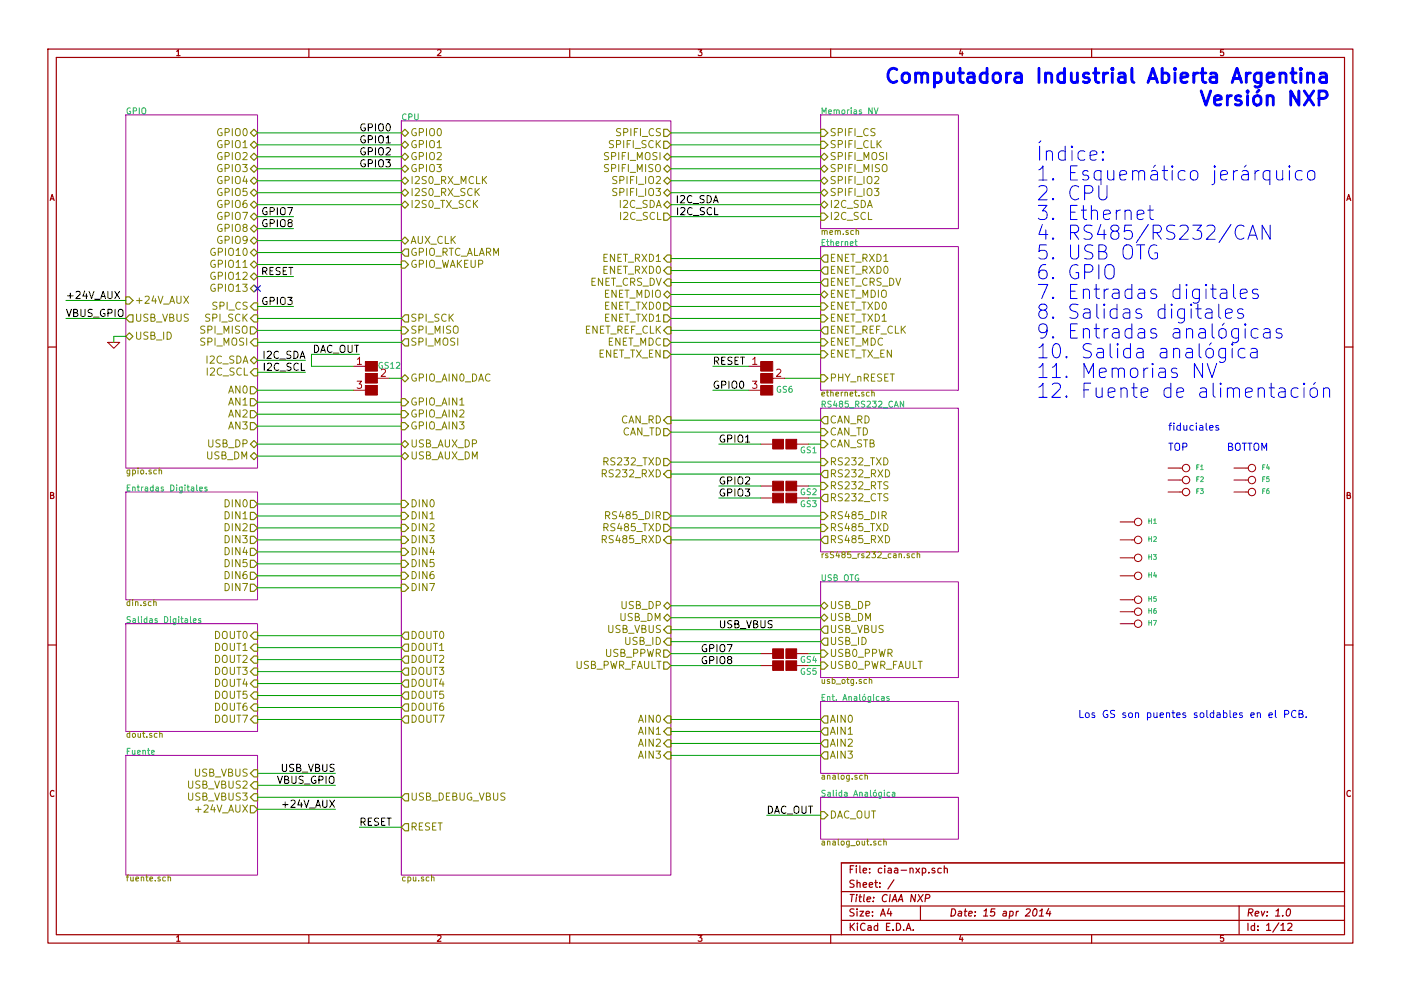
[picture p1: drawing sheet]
<svg xmlns="http://www.w3.org/2000/svg" width="297mm" height="210mm" viewBox="0 0 297 210" stroke-linecap="round" stroke-linejoin="round" font-family="sans-serif">
<g fill="none" stroke="#a00000" stroke-width=".25">
<path d="M10.2 10.4h276.6v189.7h-276.6zM11.9 12.2h273.2v186.1h-273.2zM65.5 10.4v1.8M120.8 10.4v1.8M176.1 10.4v1.8M231.4 10.4v1.8M10.2 73.6h1.7M285.1 73.6h1.7M10.2 136.8h1.7M285.1 136.8h1.7M65.5 198.3v1.8M120.8 198.3v1.8"/>
<path d="M176.1 198.3v1.8M178.4 189.2h106.7M178.4 195.3h106.7M178.4 192.2h106.7M188.5 192.8l-.4 1h1M188.8 193.3v1.1M189.5 186.7l-1.3 1.9M192.1 197.4l.5-1.5 .5 1.5M192.3 197h.7M193.6 197.3v.1M195.1 192.2v3.1M196.2 190.6l.8-.1 .1-.2v-.4l-.2-.1h-.6l-.2 1.5"/>
<path d="M198.2 184.3l-.4-.1-.2 .2 .1 .2 .5 .2v.3h-.6M199.6 184.3l-.5-.1-.3 .3 .1 .6 .2 .1 .5-.1M200.2 184.3h.1a.36 .36 0 0 1 .6 .1v.8M200.2 183.7v1.5M219.2 193l.2-.2a.78 .78 0 0 1 .6 .7 .78 .78 0 0 1-.4 .7l-.3 .2-.3-.3v-.7zM220.3 194.4h.9M220.4 193.3l.6-.5-.2 1.6M222.4 192.8l-.6 1h1M222.6 193.3l-.1 1.1M231.4 198.3v1.8M262.7 192.2v6.1M271.6 196.3l.4-.4v1.5"/>
<path d="M271.6 197.4h.9M272.9 193l.3-.2a.78 .78 0 0 1 .5 .7 .78 .78 0 0 1-.3 .7l-.4 .2-.3-.3v-.7zM273 196l.6-.1 .3 .4-.9 1.1h.9M285.1 183.1h-106.7v15.2"/>
</g>
<path d="M26.7 24.4h27.9v74.9h-27.9zM85.1 25.6h57.1v160.1h-57.1zM174 24.4h29.2v24.1h-29.2zM174 52.3h29.2v30.5h-29.2zM174 86.6h29.2v30.5h-29.2zM26.7 104.4h27.9v22.8h-27.9zM26.7 132.3h27.9v22.9h-27.9zM174 123.4h29.2v20.4h-29.2zM174 148.8h29.2v15.3h-29.2zM26.7 160.3h27.9v25.4h-27.9zM174 169.2h29.2v8.8h-29.2z" fill="none" stroke="#a000a0" stroke-width=".21"/>
<g fill="none" stroke="#808000" stroke-width=".21">
<path d="M181.5 49h.5v.8M39 62.8l1 1.6M40 62.8l-1 1.6M33.7 99.8h.5l.1 .8M184.3 83.3l-.4-.1-.2 .2 .1 .6h.5M184.8 83.3h.5l.1 .7M184.8 82.8v1.2M128.4 109.4l.7-.1 .2-.2-.1-.4-.2-.1h-.6v1.5M187 109.4l.8-.1 .1-.2-.1-.4-.2-.1h-.6v1.5M187.4 109.4l.5 .7M192.8 117.5h-.3l-.2 .2 .1 .2 .4 .1v.3h-.5M193.9 117.5h-.4l-.2 .2 .1 .6h.5"/>
<path d="M194.5 117.6l.4-.1 .1 .8M194.5 117.1v1.2M32.6 127.8l.5-.1v.8M33.9 155.7l.4-.1 .1 .8M184.3 144.3l.5-.1v.8M184.3 143.7v1.3M183.4 164.6l.5-.1v.8M183.4 164.1v1.2M186.8 178.5h-.3l-.3 .2 .1 .5h.5M187.4 178.6l.5-.1v.8M187.4 178v1.3M35.6 186.2l.5-.1 .1 .8"/>
<path d="M35.6 185.6v1.3M91.5 186.2l.5-.1v.8"/>
</g>
<g fill="none" stroke="#808000" stroke-width=".25">
<path d="M53.1 28.2l.7-.8 .8 .8-.8 .8zM53.1 30.7l.7-.7 .8 .7-.8 .8zM53.8 32.5l.8 .8-.8 .7-.7-.7zM53.8 37.6l.8 .7-.8 .8-.7-.8zM53.8 35l.8 .8-.8 .8-.7-.8zM85.1 28.2l.8-.8 .7 .8-.7 .8zM85.1 30.7l.8-.7 .7 .7-.7 .8zM85.9 32.5l.7 .8-.7 .7-.8-.7zM85.9 35l.7 .8-.7 .8-.8-.8zM85.9 37.6l.7 .7-.7 .8-.8-.8zM140.7 27.4h.8l.7 .8-.7 .8h-.8zM140.7 30h.8l.7 .7-.7 .8h-.8z"/>
<path d="M141.5 32.5l.7 .8-.7 .7-.8-.7zM141.5 35l.7 .8-.7 .8-.8-.8zM141.5 37.6l.7 .7-.7 .8-.8-.8zM174 27.4h.8l.7 .8-.7 .8h-.8zM174 30h.8l.7 .7-.7 .8h-.8zM174 38.3l.8-.7 .7 .7-.7 .8zM174 33.3l.8-.8 .7 .8-.7 .7zM174 35.8l.8-.8 .7 .8-.7 .8zM53.1 48.5l.7-.8 .8 .8-.8 .8zM53.1 46l.7-.8 .8 .8-.8 .7zM53.1 51l.7-.7 .8 .7-.8 .8zM53.8 52.8l.8 .8-.8 .8-.7-.8z"/>
<path d="M53.8 57.9l.8 .8-.8 .7-.7-.7zM53.8 40.1l.8 .8-.8 .8-.7-.8zM53.8 55.4l.8 .7-.8 .8-.7-.8zM53.8 42.7l.8 .7-.8 .8-.7-.8zM85.1 55.4h.8l.7 .7-.7 .8h-.8zM85.1 51l.8-.7 .7 .7-.7 .8zM85.1 43.4l.8-.7 .7 .7-.7 .8zM85.9 52.8h.7v1.6h-.7l-.8-.8zM85.9 40.1l.7 .8-.7 .8-.8-.8zM140.7 45.2h.8l.7 .8-.7 .7h-.8zM141.5 54.1h.7v1.5h-.7l-.8-.7zM141.5 56.6h.7v1.6h-.7l-.8-.8z"/>
<path d="M141.5 59.2h.7v1.5h-.7l-.8-.8zM141.5 42.7l.7 .7-.7 .8-.8-.8zM141.5 40.1l.7 .8-.7 .8-.8-.8zM174 57.4l.8-.8h.7v1.6h-.7zM174 59.9l.8-.7h.7v1.5h-.7zM174 45.2h.8l.7 .8-.7 .7h-.8zM174 43.4l.8-.7 .7 .7-.7 .8zM174 40.9l.8-.8 .7 .8-.7 .8zM174.8 54.1h.7v1.5h-.7l-.8-.7zM26.7 71.4l.7-.8 .8 .8-.8 .7zM26.7 63h.7l.8 .7-.8 .8h-.7zM27.4 66.8h.8v1.5h-.8l-.7-.7z"/>
<path d="M53.1 69.3h.7l.8 .8-.8 .8h-.7zM53.8 60.4l.8 .8-.8 .8-.7-.8zM53.8 75.7l.8 .7-.8 .8-.7-.8zM53.8 78.2h.8v1.6h-.8l-.7-.8zM53.8 71.9h.8v1.5h-.8l-.7-.8zM53.8 66.8h.8v1.5h-.8l-.7-.7zM53.8 64.3h.8v1.5h-.8l-.7-.8zM85.1 69.3h.8l.7 .8-.7 .8h-.8zM85.9 66.8h.7v1.5h-.7l-.8-.7zM85.9 71.9h.7v1.5h-.7l-.8-.8zM140.7 74.4h.8l.7 .8-.7 .7h-.8zM140.7 62.5l.8-.8 .7 .8-.7 .7z"/>
<path d="M140.7 64.3h.8l.7 .7-.7 .8h-.8zM140.7 66.8h.8l.7 .8-.7 .7h-.8zM140.7 71.9h.8l.7 .7-.7 .8h-.8zM141.5 69.3h.7v1.6h-.7l-.8-.8zM174 64.3h.8l.7 .7-.7 .8h-.8zM174 66.8h.8l.7 .8-.7 .7h-.8zM174 71.9h.8l.7 .7-.7 .8h-.8zM174 74.4h.8l.7 .8-.7 .7h-.8zM174 79.5h.8l.7 .8-.7 .7h-.8zM174 62.5l.8-.8 .7 .8-.7 .7zM174.8 69.3h.7v1.6h-.7l-.8-.8zM53.1 94.2l.7-.7 .8 .7-.8 .8z"/>
<path d="M53.1 96.8l.7-.8 .8 .8-.8 .7zM53.1 82h.7l.8 .8-.8 .8h-.7zM53.1 84.6h.7l.8 .7-.8 .8h-.7zM53.1 87.1h.7l.8 .8-.8 .7h-.7zM53.1 89.7h.7l.8 .7-.8 .8h-.7zM85.1 94.2l.8-.7 .7 .7-.7 .8zM85.1 96.8l.8-.8 .7 .8-.7 .7zM85.1 80.3l.8-.8 .7 .8-.7 .7zM85.1 84.6h.8l.7 .7-.7 .8h-.8zM85.1 87.1h.8l.7 .8-.7 .7h-.8zM85.1 89.7h.8l.7 .7-.7 .8h-.8zM140.7 90.9h.8l.7 .8-.7 .8h-.8z"/>
<path d="M140.7 97.3h.8l.7 .7-.7 .8h-.8zM141.5 88.4h.7v1.5h-.7l-.8-.8zM141.5 99.8h.7v1.5h-.7l-.8-.7zM174 97.3h.8l.7 .7-.7 .8h-.8zM174 90.9h.8l.7 .8-.7 .8h-.8zM174 93.5h.8l.7 .7-.7 .8h-.8zM174.8 99.8h.7v1.5h-.7l-.8-.7zM174.8 88.4h.7v1.5h-.7l-.8-.8zM53.1 106.2h.7l.8 .7-.8 .8h-.7zM53.1 108.7h.7l.8 .8-.8 .7h-.7zM53.1 111.2h.7l.8 .8-.8 .8h-.7zM53.1 113.8h.7l.8 .7-.8 .8h-.7z"/>
<path d="M53.1 116.3h.7l.8 .8-.8 .8h-.7zM53.1 118.9h.7l.8 .7-.8 .8h-.7zM85.1 106.2h.8l.7 .7-.7 .8h-.8zM85.1 108.7h.8l.7 .8-.7 .7h-.8zM85.1 111.2h.8l.7 .8-.7 .8h-.8zM85.1 113.8h.8l.7 .7-.7 .8h-.8zM85.1 116.3h.8l.7 .8-.7 .8h-.8zM85.1 118.9h.8l.7 .7-.7 .8h-.8zM140.7 108.7h.8l.7 .8-.7 .7h-.8zM140.7 111.2h.8l.7 .8-.7 .8h-.8zM141.5 113.8h.7v1.5h-.7l-.8-.8zM174 114.5l.8-.7h.7v1.5h-.7z"/>
<path d="M174 108.7h.8l.7 .8-.7 .7h-.8zM174 111.2h.8l.7 .8-.7 .8h-.8zM174 102.4h.8l.7 .7-.7 .8h-.8zM174.8 104.9h.7v1.5h-.7l-.8-.7zM53.1 121.4h.7l.8 .8-.8 .7h-.7zM53.1 123.9h.7l.8 .8-.8 .8h-.7zM53.8 136.6h.8v1.6h-.8l-.7-.8zM53.8 134.1h.8v1.5h-.8l-.7-.7zM53.8 139.2h.8v1.5h-.8l-.7-.8zM85.1 123.9h.8l.7 .8-.7 .8h-.8zM85.1 121.4h.8l.7 .8-.7 .7h-.8zM85.9 134.1h.7v1.5h-.7l-.8-.7z"/>
<path d="M85.9 136.6h.7v1.6h-.7l-.8-.8zM85.9 139.2h.7v1.5h-.7l-.8-.8zM140.7 128.5l.8-.7 .7 .7-.7 .8zM140.7 137.9h.8l.7 .8-.7 .7h-.8zM141.5 130.3l.7 .8-.7 .7-.8-.7zM141.5 132.8h.7v1.6h-.7l-.8-.8zM141.5 135.4h.7v1.5h-.7l-.8-.8zM174 137.9h.8l.7 .8-.7 .7h-.8zM174 131.1l.8-.8 .7 .8-.7 .7zM174 128.5l.8-.7 .7 .7-.7 .8zM174.8 132.8h.7v1.6h-.7l-.8-.8zM174.8 135.4h.7v1.5h-.7l-.8-.8z"/>
<path d="M53.8 141.7h.8v1.6h-.8l-.7-.8zM53.8 144.3h.8v1.5h-.8l-.7-.8zM53.8 146.8h.8v1.5h-.8l-.7-.7zM53.8 149.3h.8v1.6h-.8l-.7-.8zM53.8 151.9h.8v1.5h-.8l-.7-.8zM85.9 151.9h.7v1.5h-.7l-.8-.8zM85.9 141.7h.7v1.6h-.7l-.8-.8zM85.9 144.3h.7v1.5h-.7l-.8-.8zM85.9 146.8h.7v1.5h-.7l-.8-.7zM85.9 149.3h.7v1.6h-.7l-.8-.8zM140.7 140.5h.8l.7 .7-.7 .8h-.8zM141.5 151.9h.7v1.5h-.7l-.8-.8z"/>
<path d="M141.5 154.4h.7v1.6h-.7l-.8-.8zM141.5 157h.7v1.5h-.7l-.8-.8zM141.5 159.5h.7v1.5h-.7l-.8-.7zM174 140.5h.8l.7 .7-.7 .8h-.8zM174 152.6l.8-.7h.7v1.5h-.7zM174.8 154.4h.7v1.6h-.7l-.8-.8zM174.8 157h.7v1.5h-.7l-.8-.8zM174.8 159.5h.7v1.5h-.7l-.8-.7zM53.1 170.9h.7l.8 .8-.8 .8h-.7zM53.8 163.3h.8v1.5h-.8l-.7-.7zM53.8 168.4h.8v1.5h-.8l-.7-.7zM53.8 165.9h.8v1.5h-.8l-.7-.8z"/>
<path d="M85.9 174.7h.7v1.6h-.7l-.8-.8zM85.9 168.4h.7v1.5h-.7l-.8-.7zM174 172.2h.8l.7 .8-.7 .7h-.8z"/>
</g>
<g fill="none" stroke="#00a0a0" stroke-width=".21">
<path d="M185.3 22.9l.5 1.2 .4-1.2M181.3 51.3h.4M181.4 50.8v1.1l.3 .2M191.6 85.1v1.3l-.7-1.3v1.3M41.7 102.9v1.1l.2 .2M42.3 103.8l.6-.2-.1-.2-.3-.1-.2 .2 .1 .6h.4M43.9 103.4l-.3-.1-.2 .2 .1 .2 .4 .1v.3h-.5M40.4 130.8v1.1l.2 .2M41 131.7l.6-.1-.1-.3h-.3l-.2 .1v.6h.5M42.6 131.3h-.3l-.2 .1v.2l.5 .1v.3h-.5M186.9 147.8h.5l.1 .8M187.5 148.1l-.6 .2v.3h.6"/>
<path d="M188.5 147.8h-.3l-.2 .1 .1 .2 .4 .2v.3h-.5M188.6 168.1h-.3l-.2 .2 .1 .6h.4M189.2 168.1h.5v.8M189.7 168.4l-.5 .2v.3h.5"/>
</g>
<g fill="none" stroke="#00a000" stroke-width=".21">
<path d="M54.6 38.3h30.5M54.6 35.8h30.5M54.6 33.3h30.5M54.6 30.7h30.5M54.6 28.2h30.5M142.2 38.3h31.8M142.2 35.8h31.8M142.2 33.3h31.8M142.2 30.7h31.8M142.2 28.2h31.8M54.6 43.4h30.5M54.6 40.9h30.5"/>
<path d="M54.6 51h30.5M54.6 46h7.6M54.6 58.7h7.6M54.6 53.6h30.5M54.6 56.1h30.5M54.6 48.5h7.6M142.2 54.9h31.8M142.2 57.4h31.8M142.2 59.9h31.8M142.2 43.4h31.8M142.2 40.9h31.8M142.2 46h31.8"/>
<path d="M14 67.6h12.7M14 63.7h12.7M26.7 71.4h-2.6v1.2M54.6 65h7.6M54.6 67.6h30.5M54.6 70.1h30.5M54.6 72.6h30.5M54.6 79h10.2M54.6 76.4h10.2M76.2 75.2h-10.2v2.5h8.9M142.2 75.2h31.8M142.2 62.5h31.8"/>
<path d="M142.2 65h31.8M142.2 67.6h31.8M142.2 70.1h31.8M142.2 72.6h31.8M151.1 77.7h7.6M54.6 87.9h30.5M54.6 85.3h30.5M54.6 96.8h30.5M54.6 94.2h30.5M54.6 90.4h30.5M54.6 82.8h20.3M82.5 80.3h2.6"/>
<path d="M142.2 89.1h31.8M142.2 91.7h31.8M142.2 98h31.8M151.1 82.8h7.6M152.4 94.2h8.9M166.4 80.3h7.6M171.4 94.2h2.6M54.6 109.5h30.5M54.6 112h30.5M54.6 114.5h30.5M54.6 106.9h30.5M54.6 117.1h30.5"/>
<path d="M54.6 119.6h30.5M142.2 100.6h31.8M142.2 109.5h31.8M142.2 112h31.8M142.2 114.5h31.8M152.4 103.1h8.9M152.4 105.7h8.9M171.4 103.1h2.6M171.4 105.7h2.6M54.6 122.2h30.5M54.6 124.7h30.5M54.6 134.9h30.5"/>
<path d="M54.6 137.4h30.5M54.6 139.9h30.5M142.2 128.5h31.8M142.2 131.1h31.8M142.2 133.6h31.8M142.2 136.1h31.8M142.2 138.7h19.1M171.4 138.7h2.6M54.6 152.6h30.5M54.6 142.5h30.5M54.6 145h30.5M54.6 147.6h30.5"/>
<path d="M54.6 150.1h30.5M142.2 152.6h31.8M142.2 155.2h31.8M142.2 157.7h31.8M142.2 141.2h19.1M171.4 141.2h2.6M54.6 164.1h16.5M54.6 166.6h16.5M54.6 169.2h30.5M54.6 171.7h16.5M76.2 175.5h8.9M142.2 160.3h31.8"/>
<path d="M162.6 173h11.4"/>
</g>
<g fill="#a00000" stroke="#a00000" stroke-width=".21">
<path d="M166.6 93.2h2.3v2h-2.3z"/>
<path d="M163.8 93.2h2.3v2h-2.3z"/>
<path d="M166.6 102.1h2.3v2h-2.3z"/>
<path d="M163.8 102.1h2.3v2h-2.3z"/>
<path d="M166.6 104.6h2.3v2.1h-2.3z"/>
<path d="M163.8 104.6h2.3v2.1h-2.3z"/>
<path d="M166.6 137.7h2.3v2h-2.3z"/>
<path d="M163.8 137.7h2.3v2h-2.3z"/>
<path d="M166.6 140.2h2.3v2h-2.3z"/>
<path d="M163.8 140.2h2.3v2h-2.3z"/>
<path d="M161.3 81.8h2.5v2h-2.5z"/>
<path d="M161.3 79.2h2.5v2.1h-2.5z"/>
<path d="M161.3 76.7h2.5v2h-2.5z"/>
<path d="M77.5 81.8h2.5v2h-2.5z"/>
<path d="M77.5 79.2h2.5v2.1h-2.5z"/>
<path d="M77.5 76.7h2.5v2h-2.5z"/>
</g>
<g fill="none" stroke="#a00000" stroke-width=".21">
<path d="M22.9 72.6h2.5l-1.3 1.3zM74.9 77.7h2.6M158.7 77.7h2.6M74.9 82.8h2.6M80 80.3h2.5M158.7 82.8h2.6M161.3 94.2h2.5M163.8 80.3h2.6M168.9 94.2h2.5M247.6 99.3h3.1M261.6 99.3h3.1M161.3 103.1h2.5"/>
<path d="M161.3 105.7h2.5M168.9 103.1h2.5M168.9 105.7h2.5M237.5 110.7h3M237.5 114.5h3M237.5 118.4h3M247.6 101.8h3.1M247.6 104.4h3.1M261.6 101.8h3.1M261.6 104.4h3.1M161.3 138.7h2.5M168.9 138.7h2.5"/>
<path d="M237.5 122.2h3M237.5 127.2h3M237.5 129.8h3M237.5 132.3h3M161.3 141.2h2.5M168.9 141.2h2.5"/>
<circle cx="251.5" cy="99.3" r=".79"/>
<circle cx="265.4" cy="99.3" r=".79"/>
<circle cx="241.3" cy="110.7" r=".79"/>
<circle cx="241.3" cy="114.5" r=".79"/>
<circle cx="241.3" cy="118.4" r=".79"/>
<circle cx="251.5" cy="101.8" r=".79"/>
<circle cx="251.5" cy="104.4" r=".79"/>
<circle cx="265.4" cy="101.8" r=".79"/>
<circle cx="265.4" cy="104.4" r=".79"/>
<circle cx="241.3" cy="129.8" r=".79"/>
<circle cx="241.3" cy="132.3" r=".79"/>
<circle cx="241.3" cy="127.2" r=".79"/>
<circle cx="241.3" cy="122.2" r=".79"/>
</g>
<g fill="none" stroke="#00f" stroke-width=".21">
<path d="M233 39.4v2.4l.2 .4a.96 .96 0 0 0 1.3-.1l.2-.3v-2.4M233.8 33.7l.2 .2-.2 .1-.1-.1 .1-.2v.3M233.8 32.2l.2 .1-.2 .1-.1-.1 .1-.1v.2M270.7 36.2v1.6l.1 .2a.81 .81 0 0 0 1.2-.1M272 36.2v2M273.4 35.2l-.2 .1 .2 .2 .1-.2-.1-.1v.3M273.4 36.2v2M276.1 36.3a.96 .96 0 0 0-1.3 .2l-.1 .3v.8l.1 .3a.96 .96 0 0 0 1.3 .1M277.4 36.5a.81 .81 0 0 1 .8-.3 .81 .81 0 0 1 .6 .6v.8a.81 .81 0 0 1-.8 .6 .81 .81 0 0 1-.8-.6v-.8zM234.7 56.3a1.01 1.01 0 0 1 1.5 .8v1a1 1 0 0 1-.7 1 1 1 0 0 1-1.1-.4 2.31 2.31 0 0 1 .3-2.4zM241.1 45.6l1.4-.3-.1-.6-.9-.1-.4 .4v1.1l.1 .3 .3 .2 .9-.2M243.4 44.6h1.1"/>
<path d="M243.8 43.6v2.5l.2 .3 .5 .2M245.3 52.1a1.16 1.16 0 0 0-1.8 1.1 1.28 1.28 0 0 0 .4 1.4 1.28 1.28 0 0 0 1.4 .2l.1-.1v-1h-.6M263.8 48.1a1.14 1.14 0 0 0-1.3-.2 1.14 1.14 0 0 0-.6 1.1 1.28 1.28 0 0 0 .3 1.4 1.28 1.28 0 0 0 1.4 .2l.2-.1M264.6 50.8l1-3 1 3M264.9 49.9h1.4M269.3 47.8v3l-1.7-3v3M255 77.1v3l-1.8-3v3M255.7 65.7l.3-.2 .8 .2 .2 .3v1.5M256 77.1l1 3 1-3M257 66.2l-1 .2a.59 .59 0 0 0-.5 .6 .59 .59 0 0 0 .5 .5l1-.1M258.4 64.5v2.6l.4 .4M258.8 61.5l.3-.2 .9 .2 .1 .3v1.5"/>
<path d="M259.8 66.5l1.5-.3-.2-.5-.9-.2-.4 .5v1.1l.2 .3 .2 .1 .9-.1M259.8 73.9v2.4a.85 .85 0 0 1-1.3 .5M259.8 74.1a.96 .96 0 0 0-1.3 .1l-.1 .3v.8l.1 .3a.96 .96 0 0 0 1.3 .2M260.1 62l-1 .2a.59 .59 0 0 0-.4 .6 .59 .59 0 0 0 .4 .5l1-.1M261.3 73.9v2M261.5 60.3v2.6l.5 .4M263 62.3l1.4-.3-.1-.5-.9-.2-.4 .5v1.1l.1 .3 .3 .1 .9-.1M263.5 65.7l-.7-.2-.4 .5 .1 .4 1 .3 .2 .2-.2 .5-.3 .1-.8-.1M264 74.1a.96 .96 0 0 0-1.3 .1l-.2 .3v.8l.2 .3a.96 .96 0 0 0 1.3 .2M264 68.7l-.1 .2 .1 .1 .2-.1-.2-.2v.3M264 69.7v2M265.3 74.1l.2-.2 .9 .2 .1 .2v1.6"/>
<path d="M266.5 74.6l-1 .2a.59 .59 0 0 0-.4 .5 .59 .59 0 0 0 .4 .6l1-.1M266.7 61.5l-.7-.2-.5 .5 .2 .4 1 .3 .1 .3-.1 .4-.3 .1-.9-.1M266.7 69.9a.96 .96 0 0 0-1.3 .1l-.1 .3v.8l.1 .3a.96 .96 0 0 0 1.3 .2M268 69.9l.3-.2 .8 .2 .2 .2v1.6M269.3 70.4l-1 .2a.59 .59 0 0 0-.5 .6 .59 .59 0 0 0 .5 .5l1-.1M271.7 69.9l-.7-.2-.4 .4 .1 .5 1 .3 .2 .2-.2 .5-.3 .1-.8-.1M256.5 90.8l.7-.2-.1-.3h-.4l-.2 .2v.7h.6M258.3 90.3h-.3l-.2 .2v.2l.5 .2v.3h-.5M265.9 94.3a.5 .5 0 0 1 .6-.3 .5 .5 0 0 1 .4 .5l-.1 .8-.3 .2a.53 .53 0 0 1-.6-.5zM267.5 95.5v-1.5l.5 1.1 .6-1.1v1.5M271.2 82.4l.3-.1 .8 .1 .2 .3v1.6M272.5 83l-1 .2a.59 .59 0 0 0-.5 .5 .59 .59 0 0 0 .5 .6l1-.2"/>
<path d="M275.2 82.4a.96 .96 0 0 0-1.3 .2l-.1 .3v.8l.1 .3a.96 .96 0 0 0 1.3 .1M276.5 81.3l-.2 .1 .2 .2 .1-.2-.1-.1v.3M276.5 82.3v2M277.9 82.6a.81 .81 0 0 1 .8-.3 .81 .81 0 0 1 .6 .6v.8a.81 .81 0 0 1-.8 .6 .81 .81 0 0 1-.8-.6v-.8zM278.9 81.1l-.4 .5M280.6 82.6a.76 .76 0 0 1 1.3 .1v1.6M280.6 82.3v2M269 151.7l.8-.1-.1-.3-.4-.1-.3 .3 .1 .7h.6M270.4 150.7v1.3l.2 .2M272.4 151.5h.7l.2-.3-.1-.3-.3-.2h-.5v1.5M274.8 150.9a.72 .72 0 0 0-1 .5 .72 .72 0 0 0 .7 .8l.3-.1M275.4 151.5l.7-.1 .1-.3-.1-.2-.7-.2v1.5h.6l.2-.1 .1-.4-.4-.2"/>
<path d="M276.9 152.1v.1"/>
</g>
<path d="M190.1 14.8a1.14 1.14 0 0 0-1.2-.2 1.14 1.14 0 0 0-.6 1.2 1.28 1.28 0 0 0 .3 1.3 1.28 1.28 0 0 0 1.4 .2l.1-.1M191.4 15.8a.81 .81 0 0 1 .8-.3 .81 .81 0 0 1 .6 .6v.8a.81 .81 0 0 1-.8 .6 .81 .81 0 0 1-.7-.6v-.8zM194.1 15.8a.76 .76 0 0 1 1.3 .1v1.6M194.1 15.5v2M195.4 15.9a.7 .7 0 0 1 1.2-.3l.1 .3v1.6M254.7 19.3l1 3 1-3" fill="none" stroke="#00f" stroke-width=".61"/>
<path d="M54 60.6l1.2 1.2M55.2 60.6l-1.2 1.2" fill="none" stroke="#0000c0" stroke-width=".21"/>
<path d="M24.3 61.8l1 1.5M25.3 61.8l-1 1.5" fill="none" stroke="#000" stroke-width=".21"/>
<g font-size="4.2" fill="#00f">
<text x="198.7" y="17.8">Computadora Industrial Abierta Argentina</text>
<text x="256.9" y="22.6">Versión NXP</text>
<text x="219.7" y="34.3">Índice:</text>
<text x="219.7" y="38.5">1. Esquemático jerárquico</text>
<text x="219.7" y="42.7">2. CPU</text>
<text x="219.7" y="46.9">3. Ethernet</text>
<text x="219.7" y="51">4. RS485/RS232/CAN</text>
<text x="219.7" y="55.2">5. USB OTG</text>
<text x="219.7" y="59.4">6. GPIO</text>
<text x="219.7" y="63.6">7. Entradas digitales</text>
<text x="219.7" y="67.8">8. Salidas digitales</text>
<text x="219.7" y="72">9. Entradas analógicas</text>
<text x="219.7" y="76.2">10. Salida analógica</text>
<text x="219.7" y="80.4">11. Memorias NV</text>
<text x="219.7" y="84.6">12. Fuente de alimentación</text>
</g>
<g font-size="2.1" fill="#808000">
<text x="46.2" y="29">GPIO0</text>
<text x="87" y="29">GPIO0</text>
<text x="130.9" y="29">SPIFI_CS</text>
<text x="175.9" y="29">SPIFI_CS</text>
<text x="46.2" y="34">GPIO2</text>
<text x="46.2" y="31.5">GPIO1</text>
<text x="87" y="31.5">GPIO1</text>
<text x="87" y="34">GPIO2</text>
<text x="128.4" y="34">SPIFI_MOSI</text>
<text x="129.3" y="31.5">SPIFI_SCK</text>
<text x="175.9" y="31.5">SPIFI_CLK</text>
<text x="175.9" y="34">SPIFI_MOSI</text>
<text x="46.2" y="39.1">GPIO4</text>
<text x="46.2" y="36.6">GPIO3</text>
<text x="46.2" y="41.7">GPIO5</text>
<text x="87" y="36.6">GPIO3</text>
<text x="87" y="39.1">I2S0_RX_MCLK</text>
<text x="87" y="41.7">I2S0_RX_SCK</text>
<text x="128.4" y="36.6">SPIFI_MISO</text>
<text x="130.4" y="39.1">SPIFI_IO2</text>
<text x="130.4" y="41.7">SPIFI_IO3</text>
<text x="175.9" y="39.1">SPIFI_IO2</text>
<text x="175.9" y="41.7">SPIFI_IO3</text>
<text x="175.9" y="36.6">SPIFI_MISO</text>
<text x="46.2" y="46.7">GPIO7</text>
<text x="46.2" y="44.2">GPIO6</text>
<text x="87" y="44.2">I2S0_TX_SCK</text>
<text x="131.3" y="44.2">I2C_SDA</text>
<text x="131.6" y="46.7">I2C_SCL</text>
<text x="175.9" y="46.7">I2C_SCL</text>
<text x="175.9" y="44.2">I2C_SDA</text>
<text x="46.2" y="49.3">GPIO8</text>
<text x="46.2" y="51.8">GPIO9</text>
<text x="87" y="51.8">AUX_CLK</text>
<text x="45" y="54.4">GPIO10</text>
<text x="45" y="59.4">GPIO12</text>
<text x="45" y="56.9">GPIO11</text>
<text x="87" y="54.4">GPIO_RTC_ALARM</text>
<text x="87" y="56.9">GPIO_WAKEUP</text>
<text x="127.8" y="55.6">ENET_RXD1</text>
<text x="127.8" y="58.2">ENET_RXD0</text>
<text x="175.9" y="58.2">ENET_RXD0</text>
<text x="175.9" y="55.6">ENET_RXD1</text>
<text x="28.6" y="64.5">+24V_AUX</text>
<text x="45" y="62">GPIO13</text>
<text x="45.1" y="65.8">SPI_CS</text>
<text x="124.9" y="60.7">ENET_CRS_DV</text>
<text x="127.9" y="63.2">ENET_MDIO</text>
<text x="128" y="65.8">ENET_TXD0</text>
<text x="175.9" y="65.8">ENET_TXD0</text>
<text x="175.9" y="60.7">ENET_CRS_DV</text>
<text x="175.9" y="63.2">ENET_MDIO</text>
<text x="28.6" y="68.3">USB_VBUS</text>
<text x="42.6" y="70.9">SPI_MISO</text>
<text x="43.6" y="68.3">SPI_SCK</text>
<text x="87" y="68.3">SPI_SCK</text>
<text x="87" y="70.9">SPI_MISO</text>
<text x="123.7" y="70.9">ENET_REF_CLK</text>
<text x="128" y="68.3">ENET_TXD1</text>
<text x="175.9" y="68.3">ENET_TXD1</text>
<text x="175.9" y="70.9">ENET_REF_CLK</text>
<text x="28.6" y="72.1">USB_ID</text>
<text x="42.6" y="73.4">SPI_MOSI</text>
<text x="43.7" y="77.2">I2C_SDA</text>
<text x="87" y="73.4">SPI_MOSI</text>
<text x="126.6" y="75.9">ENET_TX_EN</text>
<text x="128.6" y="73.4">ENET_MDC</text>
<text x="175.9" y="73.4">ENET_MDC</text>
<text x="175.9" y="75.9">ENET_TX_EN</text>
<text x="43.9" y="79.8">I2C_SCL</text>
<text x="48.4" y="83.6">AN0</text>
<text x="87" y="81">GPIO_AIN0_DAC</text>
<text x="175.9" y="81">PHY_nRESET</text>
<text x="48.4" y="86.1">AN1</text>
<text x="48.4" y="88.6">AN2</text>
<text x="87" y="86.1">GPIO_AIN1</text>
<text x="87" y="88.6">GPIO_AIN2</text>
<text x="131.5" y="89.9">CAN_RD</text>
<text x="175.9" y="89.9">CAN_RD</text>
<text x="44.1" y="95">USB_DP</text>
<text x="48.4" y="91.2">AN3</text>
<text x="87" y="95">USB_AUX_DP</text>
<text x="87" y="91.2">GPIO_AIN3</text>
<text x="131.7" y="92.5">CAN_TD</text>
<text x="175.9" y="92.5">CAN_TD</text>
<text x="175.9" y="95">CAN_STB</text>
<text x="43.7" y="97.5">USB_DM</text>
<text x="87" y="97.5">USB_AUX_DM</text>
<text x="128.2" y="101.3">RS232_RXD</text>
<text x="128.4" y="98.8">RS232_TXD</text>
<text x="175.9" y="101.3">RS232_RXD</text>
<text x="175.9" y="98.8">RS232_TXD</text>
<text x="47.9" y="107.7">DIN0</text>
<text x="87" y="107.7">DIN0</text>
<text x="175.9" y="103.9">RS232_RTS</text>
<text x="175.9" y="106.4">RS232_CTS</text>
<text x="47.9" y="110.2">DIN1</text>
<text x="47.9" y="112.8">DIN2</text>
<text x="87" y="110.2">DIN1</text>
<text x="87" y="112.8">DIN2</text>
<text x="128.4" y="112.8">RS485_TXD</text>
<text x="129" y="110.2">RS485_DIR</text>
<text x="175.9" y="110.2">RS485_DIR</text>
<text x="175.9" y="112.8">RS485_TXD</text>
<text x="47.9" y="115.3">DIN3</text>
<text x="47.9" y="117.9">DIN4</text>
<text x="87" y="115.3">DIN3</text>
<text x="87" y="117.9">DIN4</text>
<text x="128.2" y="115.3">RS485_RXD</text>
<text x="175.9" y="115.3">RS485_RXD</text>
<text x="47.9" y="120.4">DIN5</text>
<text x="47.9" y="122.9">DIN6</text>
<text x="47.9" y="125.5">DIN7</text>
<text x="87" y="125.5">DIN7</text>
<text x="87" y="122.9">DIN6</text>
<text x="87" y="120.4">DIN5</text>
<text x="131.3" y="131.8">USB_DM</text>
<text x="131.7" y="129.3">USB_DP</text>
<text x="175.9" y="131.8">USB_DM</text>
<text x="175.9" y="129.3">USB_DP</text>
<text x="45.5" y="135.6">DOUT0</text>
<text x="87" y="135.6">DOUT0</text>
<text x="128.8" y="134.4">USB_VBUS</text>
<text x="132.5" y="136.9">USB_ID</text>
<text x="175.9" y="134.4">USB_VBUS</text>
<text x="175.9" y="136.9">USB_ID</text>
<text x="45.5" y="138.2">DOUT1</text>
<text x="45.5" y="143.3">DOUT3</text>
<text x="45.5" y="140.7">DOUT2</text>
<text x="87" y="138.2">DOUT1</text>
<text x="87" y="140.7">DOUT2</text>
<text x="87" y="143.3">DOUT3</text>
<text x="121.6" y="142">USB_PWR_FAULT</text>
<text x="128.3" y="139.4">USB_PPWR</text>
<text x="175.9" y="139.4">USB0_PPWR</text>
<text x="175.9" y="142">USB0_PWR_FAULT</text>
<text x="45.5" y="145.8">DOUT4</text>
<text x="45.5" y="148.3">DOUT5</text>
<text x="87" y="145.8">DOUT4</text>
<text x="87" y="148.3">DOUT5</text>
<text x="45.5" y="150.9">DOUT6</text>
<text x="45.5" y="153.4">DOUT7</text>
<text x="87" y="153.4">DOUT7</text>
<text x="87" y="150.9">DOUT6</text>
<text x="135.5" y="153.4">AIN0</text>
<text x="135.5" y="156">AIN1</text>
<text x="175.9" y="153.4">AIN0</text>
<text x="175.9" y="156">AIN1</text>
<text x="135.5" y="158.5">AIN2</text>
<text x="135.5" y="161">AIN3</text>
<text x="175.9" y="158.5">AIN2</text>
<text x="175.9" y="161">AIN3</text>
<text x="40" y="167.4">USB_VBUS2</text>
<text x="41.1" y="164.8">USB_VBUS</text>
<text x="40" y="169.9">USB_VBUS3</text>
<text x="42" y="172.5">+24V_AUX</text>
<text x="87" y="169.9">USB_DEBUG_VBUS</text>
<text x="175.9" y="173.7">DAC_OUT</text>
<text x="87" y="176.3">RESET</text>
</g>
<g font-size="2.1">
<text x="76.2" y="27.9">GPIO0</text>
<text x="76.2" y="30.5">GPIO1</text>
<text x="76.2" y="33">GPIO2</text>
<text x="76.2" y="35.6">GPIO3</text>
<text x="55.8" y="45.7">GPIO7</text>
<text x="143.4" y="43.2">I2C_SDA</text>
<text x="143.7" y="45.7">I2C_SCL</text>
<text x="55.8" y="48.3">GPIO8</text>
<text x="55.1" y="58.4">RESET</text>
<text x="14" y="63.5">+24V_AUX</text>
<text x="55.8" y="64.8">GPIO3</text>
<text x="14" y="67.3">VBUS_GPIO</text>
<text x="55.8" y="76.2">I2C_SDA</text>
<text x="65.9" y="74.9">DAC_OUT</text>
<text x="56" y="78.7">I2C_SCL</text>
<text x="151.1" y="82.5">GPIO0</text>
<text x="152.4" y="94">GPIO1</text>
<text x="152.4" y="102.9">GPIO2</text>
<text x="152.4" y="105.4">GPIO3</text>
<text x="152.4" y="133.3">USB_VBUS</text>
<text x="148.6" y="138.4">GPIO7</text>
<text x="148.6" y="141">GPIO8</text>
<text x="58.7" y="166.4">VBUS_GPIO</text>
<text x="59.6" y="163.8">USB_VBUS</text>
<text x="60.5" y="171.4">+24V_AUX</text>
<text x="162.6" y="172.7">DAC_OUT</text>
<text x="76.2" y="175.3">RESET</text>
</g>
<g font-size="2.1" fill="#a00000">
<text x="75.6" y="77.5">1</text>
<text x="151.1" y="77.5">RESET 1</text>
<text x="75.6" y="82.5">3</text>
<text x="80.7" y="80">2</text>
<text x="159.4" y="82.5">3</text>
<text x="164.5" y="80">2</text>
<text x="179.9" y="185.4">File: ciaa-nxp.sch</text>
<text x="179.9" y="191.5">Title: CIAA NXP</text>
<text x="179.9" y="188.4">Sheet: /</text>
<text x="179.9" y="197.6">KiCad E.D.A.</text>
<text x="179.9" y="194.5">Size: A4</text>
<text x="201.2" y="194.5">Date: 15 apr 2014</text>
<text x="264.2" y="194.5">Rev: 1.0</text>
<text x="264.2" y="197.6">Id: 1/12</text>
</g>
<g font-size="2.1" fill="#00f">
<text x="247.6" y="91.4">fiduciales</text>
<text x="247.6" y="95.7">TOP</text>
<text x="256.1" y="95.7">BOTTOM</text>
<text x="228.6" y="152.4">Los GS son puentes soldables en el PCB.</text>
</g>
<g font-size="1.8" fill="#a00000">
<text x="37.3" y="11.9">1</text>
<text x="92.7" y="11.9">2</text>
<text x="148" y="11.9">3</text>
<text x="203.3" y="11.9">4</text>
<text x="258.6" y="11.9">5</text>
<text x="10.4" y="42.7">A</text>
<text x="285.3" y="42.7">A</text>
<text x="10.4" y="105.9">B</text>
<text x="285.3" y="105.9">B</text>
<text x="10.4" y="169.1">C</text>
<text x="285.3" y="169.1">C</text>
<text x="37.3" y="199.8">1</text>
<text x="92.7" y="199.8">2</text>
<text x="148" y="199.8">3</text>
<text x="203.3" y="199.8">4</text>
<text x="258.6" y="199.8">5</text>
</g>
<g font-size="1.8" fill="#00a0a0">
<text x="26.7" y="24.3">GPIO</text>
<text x="85.1" y="25.5">CPU</text>
<text x="174" y="24.3">Memorias NV</text>
<text x="174" y="52.2">Ethernet</text>
<text x="80.3" y="78.3">GS12</text>
<text x="164.6" y="83.4">GS6</text>
<text x="174" y="86.5">RS485_RS232_CAN</text>
<text x="169.7" y="96.2">GS1</text>
<text x="26.7" y="104.3">Entradas Digitales</text>
<text x="169.7" y="105.1">GS2</text>
<text x="169.7" y="107.6">GS3</text>
<text x="174" y="123.3">USB OTG</text>
<text x="26.7" y="132.2">Salidas Digitales</text>
<text x="169.7" y="140.7">GS4</text>
<text x="169.7" y="143.2">GS5</text>
<text x="174" y="148.7">Ent. Analógicas</text>
<text x="26.7" y="160.2">Fuente</text>
<text x="174" y="169.1">Salida Analógica</text>
</g>
<g font-size="1.8" fill="#808000">
<text x="174" y="49.9">mem.sch</text>
<text x="174" y="84.2">ethernet.sch</text>
<text x="26.7" y="100.7">gpio.sch</text>
<text x="174" y="118.5">rsS485_rs232_can.sch</text>
<text x="26.7" y="128.6">din.sch</text>
<text x="174" y="145.1">usb_otg.sch</text>
<text x="26.7" y="156.6">dout.sch</text>
<text x="174" y="165.4">analog.sch</text>
<text x="174" y="179.4">analog_out.sch</text>
<text x="26.7" y="187">fuente.sch</text>
<text x="85.1" y="187">cpu.sch</text>
</g>
<g font-size="1.4" fill="#00a0a0">
<text x="253.6" y="99.7">F1</text>
<text x="267.6" y="99.7">F4</text>
<text x="253.6" y="102.3">F2</text>
<text x="253.6" y="104.8">F3</text>
<text x="267.6" y="102.3">F5</text>
<text x="267.6" y="104.8">F6</text>
<text x="243.5" y="111.2">H1</text>
<text x="243.5" y="115">H2</text>
<text x="243.5" y="118.8">H3</text>
<text x="243.5" y="122.6">H4</text>
<text x="243.5" y="127.7">H5</text>
<text x="243.5" y="130.2">H6</text>
<text x="243.5" y="132.8">H7</text>
</g>
</svg>
